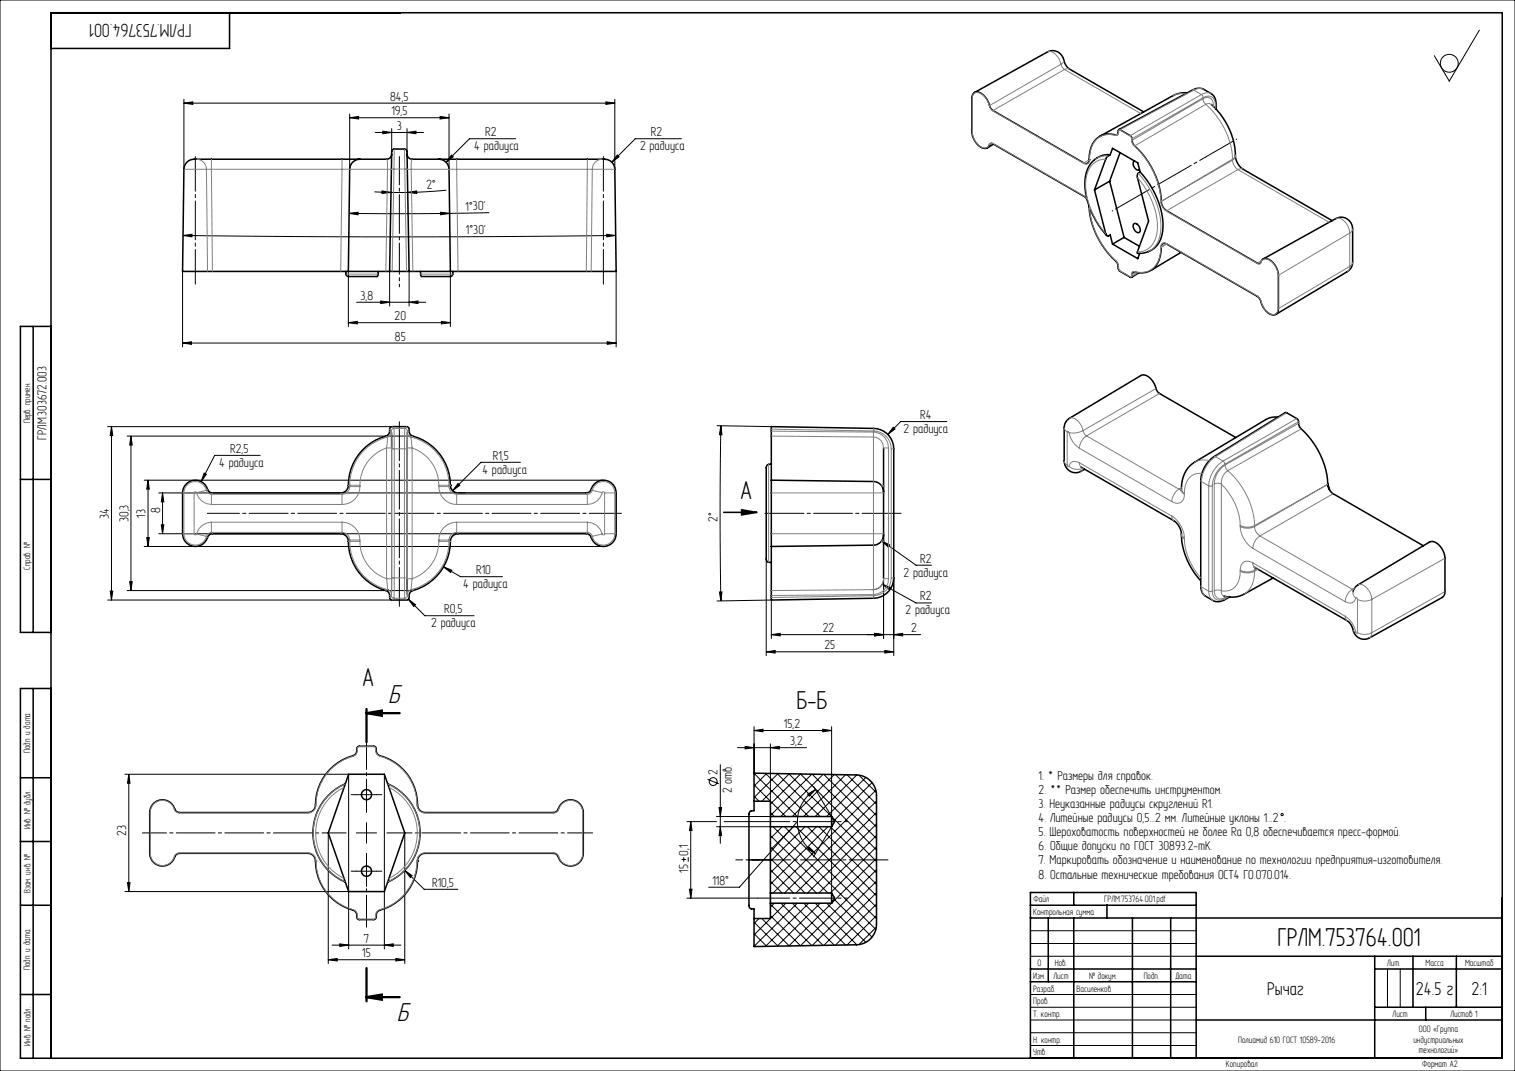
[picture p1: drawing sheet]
<svg xmlns="http://www.w3.org/2000/svg" width="594mm" height="420mm" viewBox="0 0 594 420" stroke-linecap="round" stroke-linejoin="round" font-family="sans-serif">
<g fill="none" stroke="#000" stroke-width=".39">
<path d="M0 0h594v420h-594zM580 11.8l-11.8 20-5.9-10M72.1 38.9v27.5M237.6 39.9l3.5 .5-3.5 .5zM241.1 38.9v27.5M72.1 40.4l3.5-.5v1zM72.1 40.4h169M137.1 46.2l3.5-.5v1zM137.1 44.7v21.7M137.1 46.2h39M147.1 51.9h19M150.1 51.4l3.5 .5-3.5 .5z"/>
<path d="M153.6 50.4v9M159.6 51.9l3.5-.5v1zM159.6 50.4v9M172.6 45.7l3.5 .5-3.5 .5zM176.1 44.7v21.7M202.2 54.4h-18.1l-9.2 9.2M267.2 54.4h-18.1l-9.2 9.2M146.8 75.2l6.5 .3M149.8 74.9l3.5 .6-3.5 .4zM153.3 75.5h6.6M159.9 75.5l3.4-.6 .1 1zM175 74.6l-15.1 .9"/>
<path d="M177 60.8l.7 .7-2.8 2.1zM242 60.8l.7 .7-2.8 2.1zM71.8 92.3l3.5-.4v1zM71.8 92.3l84.8 .6 84.8-.6M136.9 83.7l3.5-.5v1zM136.9 83.7h39.4M172.8 83.2l3.5 .5-3.5 .5zM191.8 83.4l-15.5 .3M237.9 91.9l3.5 .4-3.5 .6zM71.6 106.4v29.6M136.6 106.4v21.6M139.8 118.5h27.1"/>
<path d="M149.3 118l3.5 .5-3.5 .5zM152.8 106.4v13.6M160.4 118.5l3.5-.5v1zM160.4 106.4v13.6M176.6 106.4v21.6M241.6 106.4v29.6M71.6 134.5l3.5-.5v1zM71.6 134.5h170M136.6 126.5l3.5-.5v1zM136.6 126.5h40M173.1 126l3.5 .5-3.5 .5zM238.1 134l3.5 .5-3.5 .5z"/>
<path d="M42.2 167.3h111.6M43.7 167.3v68M43.7 167.3l.5 3.5h-1zM49.8 171h112.1M51.3 171v60.6M51.3 171l.5 3.5h-1zM102 178.6h-17.8l-5.3 10.3M281.1 166.9l21.3 .4M282.6 167l.5 3.5h-1zM282.6 167l-.3 34.3 .3 34.4M350.2 167.5l.7 .7-2.8 2.2zM371.2 165.3h-18l-5.1 5.1"/>
<path d="M56.5 188.3h180.1M58 188.3v26M58 188.3l.5 3.5h-1zM63.7 193.3v16M63.7 193.3l.5 3.5h-1zM80 185.5l.9 .5-2 2.9zM176.5 188.3l.1 2a3 3 0 0 0 3 3M179.6 189.6l.7 .7-2.8 2.1zM182.3 193.3h-120.1M204 181.3h-15.4l-11.1 11.1M56.5 214.3h180.1M57.5 210.8h1l-.5 3.5z"/>
<path d="M62.2 209.3h117.4M63.2 205.8h1l-.5 3.5zM300.4 219.2v37.9M345.7 212.1l3.1 1.6-.5 .8zM345.7 212.1l13.5 9.5h6M42.2 235.3h111.6M43.2 231.8h1l-.5 3.5zM49.8 231.6h112.1M50.8 228.1h1l-.5 3.5zM160.1 235l2.8 2.1-.7 .7zM160.1 235l6.5 6.5h19.3M173.9 222.3l3.3 1.3-.5 .9z"/>
<path d="M173.9 222.3l6.7 3.9h16.4M282.1 232.2l1-.1-.5 3.6zM302.4 235.3l-21.3 .4M302.4 233.5v16.9M342.4 231.2a4.1 4.1 0 0 0 4-4.3v23.5M345.9 229.1l3.3 1.3-.5 .8zM345.9 229.1l13.3 7.4h6M350.4 226.6v30.5M300.4 255.6l3.5-.5v1zM300.4 255.6h50M302.4 248.9l3.5-.5v1zM302.4 248.9h58.6"/>
<path d="M342.9 248.4l3.5 .5-3.5 .5zM346.9 255.1l3.5 .5-3.5 .5zM350.4 248.9l3.5-.5v1zM282.4 299.9v30.8M289.2 293.2h27.1M292.2 292.7l3.5 .5-3.5 .5zM295.7 286.5l3.5-.5v1zM295.7 285v18.2M295.7 286.5h30.4M302.1 293.2l3.5-.5v1zM302.1 291.7v22.5M322.6 286l3.5 .5-3.5 .5z"/>
<path d="M326.1 285v65.2M49 303.6h87.7v68.5M50.5 303.6v46M50.5 303.6l.5 3.5h-1zM139.7 311.6h8M143.7 307.6v8M150.7 303.6v68.5M277.4 305.6l4.4 1.8M281.9 316.7h1l-.5 3.5zM295.7 312.3l1.9 1.9M295.7 307.8l12.4 12.4M295.7 303.3l16.9 16.9"/>
<path d="M296.2 303.2l-.5 .6M300.1 303.3l17 16.9M300.6 303.3l-4.9 5M302.1 315.3l11.8-11.8 29.8 29.8M302.1 318.7l1.5 1.5M304.7 303.4l16.9 16.8M305 303.4l-9.3 9.4M309.3 303.4l16.8 16.8-7.1-11.8M309.5 303.4l-10.8 10.8M316.7 311.4l3-1.7-2.4 2.5zM318.3 303.6l-16.2 16.2M318.4 303.6l25.3 25.2"/>
<path d="M319.7 309.7a14.6 14.6 0 0 0 0 25M322.7 303.7l-16.5 16.5M323 303.7l20.7 20.6M327.1 303.8l-16.4 16.4M327.6 303.8l16.1 16.1M331.5 303.8l-16.4 16.4M332.1 303.8l11.6 11.6M335.9 303.9l-16.3 16.3M336.8 304l6.8 6.8M339.5 304.9l-15.4 15.3M341.9 306.9l-14.9 14.9M343.4 309.9l-40.3 40.3"/>
<path d="M343.7 314.1l-36.1 36.1M343.7 318.6l-31.6 31.6M128.7 326.6v51.3M139.7 326.6h8M143.7 322.6v8M143.7 337.6v8M158.7 326.6v51.3M267.2 337h1.8M268.1 336.2v1.7M269.3 322.2h11.6M269.8 336.2v1.7M270.8 322.2l.5 3.5h-1z"/>
<path d="M270.8 322.2v30M280.9 320.2h21.2M280.9 324.2h21.2M282.4 324.2l.5 3.5h-1zM283.9 322.2h13.2M302.1 336.6l13.5 13.6M302.1 332.1l18 18.1M302.1 327.6l22.5 22.6M302.2 324.2l-.1 .1M303.1 324.2l40.3 40.3M306.7 324.2l-4.6 4.6M307.6 324.2l36.1 36.1"/>
<path d="M311.1 324.2l-9 9.1M312.1 324.2l31.6 31.6M312.6 322.2l-22.7 25.7h-12M315.6 324.2l-13.5 13.6M316.6 324.2l27.1 27.1M317.3 332.2l2.4 2.5-3-1.7zM320.1 324.2l-18 18.1M321.1 324.2l22.6 22.6M324.6 324.2l-22.5 22.6M325.6 324.2l18.1 18.1M326.1 324.2l-7.1 11.8M326.1 320.2l17.6 17.6"/>
<path d="M343.7 323.1l-27.1 27.1M343.7 327.6l-22.6 22.6M343.7 332.1l-18.1 18.1M343.7 336.6l-34.4 34.4M49 349.6h87.7M50 346.1h1l-.5 3.5zM139.7 341.6h8M158.7 341.3l2.9 2.1-.7 .7zM158.7 341.3l7.6 7.4h13.2M269.3 352.2h27.8M270.3 348.7h1l-.5 3.5zM302.1 354.6l16.2 16.2"/>
<path d="M302.1 350.1l.1 .1M302.1 345.6l4.6 4.6M302.1 341.1l9 9.1M303.6 354.2l-1.5 1.5M306.2 354.2l16.5 16.5M308.1 354.2l-12.4 12.4M310.7 354.2l16.4 16.5M312.6 354.2l-16.9 16.9M315.1 354.2l16.4 16.4M317.1 354.2l-17 16.9M319.6 354.2l16.3 16.3M321.6 354.2l-16.9 16.8"/>
<path d="M324.1 354.2l15.4 15.3M327 352.6l14.9 14.9M343.7 341.1l-29.8 29.8-11.8-11.8M343.7 345.6l-25.3 25.2M343.7 350.1l-20.7 20.6M343.7 354.6l-16.1 16M343.7 359l-11.6 11.6M128.7 376.4l3.5-.5v1zM128.7 376.4h30M130.2 370.6h27M133.2 370.1l3.5 .5-3.5 .5zM150.7 370.6l3.5-.5v1z"/>
<path d="M155.2 375.9l3.5 .5-3.5 .5zM295.7 370.6l.5 .6M295.7 366.1l4.9 5M295.7 361.7l9.3 9.3M297.6 360.2l-1.9 1.9M298.7 360.2l10.8 10.8M343.6 363.6l-6.8 6.8M404 365h65M404 370h65M404 375h65M544 380v15M549 380v15"/>
<path d="M404 400h65M404 395h65M404 390h65M404 410h65M404 405h65"/>
<circle cx="568.2" cy="24.8" r="3.5"/>
<circle cx="279.6" cy="306.5" r="1.54"/>
<circle cx="502.7" cy="319.4" r=".44"/>
</g>
<path d="M290.8 199.9l6 1-6 1z" fill="none" stroke="#000" stroke-width=".6" stroke-linecap="butt"/>
<path d="M143.7 279.7l6-1v2zM143.7 391l6-1v2z" fill="none" stroke="#000" stroke-width=".9" stroke-linecap="butt"/>
<g fill="none" stroke="#000" stroke-width=".6">
<path d="M90 5v14h-70M382.1 36.3l28.6-15.9a4.6 4.6 0 0 1 6.6 3.9l.9 1.7 1 1 29.2 16.9M465.5 36.4a9.5 9.5 0 0 0-5.7 1.2l-28.6 15.8M472 35l2.9 1.7M472 35.1l-.3-.2a4.6 4.6 0 0 0-4.2 .4l-28.8 15.5M474.8 36.7a4.3 4.3 0 0 1 2 4.1v2M389.5 56.5l-2.4 1.5M439.2 59.9l-4.1 11.2M475 41a28.7 28.7 0 0 1 9.5 21.2 7.1 7.1 0 0 0 2.8 4.1l35 20.2M141.1 62.4a4 4 0 0 0-4 4l-.5 40M141.1 62.4h-64.1a4.5 4.5 0 0 0-4.9 4l-.5 40h65M153.6 60.5a2 2 0 0 1-2 1.9h-10.5"/>
<path d="M159.6 60.5a2 2 0 0 0 2 1.9h10.5M172.1 62.4a4 4 0 0 1 4 4l.5 40M172.1 62.4h64a4.5 4.5 0 0 1 5 4l.5 40h-65M427 62.6a1.29 1.29 0 0 1-.6 1.4 1.29 1.29 0 0 1-1.5-.1l-35.6-20.6-.9-.8a9.2 9.2 0 0 0-4.7-6.4 2.07 2.07 0 0 0-2.7 2.5v13a7.2 7.2 0 0 0 5 6.6 2.09 2.09 0 0 0 2.2-1.8h1.1l35.6 20.5 1.4 1.5M427 62.6h.1M427 62.6a9.1 9.1 0 0 1 6.2-9.9l2.8-.1 1.4 .3a1.36 1.36 0 0 0 1.1-1.8l.3-.3 .4 .1 3.9 2.3 .7 .9a3.8 3.8 0 0 0 1.1 3.1 31.7 31.7 0 0 1 10.4 21.8M429.1 62.7a11.8 11.8 0 0 0-3.7 11.1 32.9 32.9 0 0 0 8.5 18.5M429.1 74.5l4.5 17.4 .7 .7 1-.4 .9 3.5M435.1 71.1l5.6 22M435.1 71.1l-6 3.4M435.3 60.7a8.1 8.1 0 0 0-6.2 2M435.3 60.7l-1.7 1.5-4.5 12.3"/>
<path d="M435.3 60.7l.9-2.5 9.9 5.7 .9 3.5M444.8 63.1a2.15 2.15 0 0 0-.1 2.4 2.15 2.15 0 0 0 2.1 1.1M446.3 68l.7-.6a31.6 31.6 0 0 1 8.8 23.5 8.9 8.9 0 0 1-9.9 8.3l4.4-12.5-4.4-17.1v-.8zM455.3 79a4.7 4.7 0 0 0 2.1 3.7l35.6 20.5a.83 .83 0 0 0 1.3-.4 2.11 2.11 0 0 1 3.5-.9l2.2 2.2 1.2 2.9 .1 14a2.29 2.29 0 0 1-1.5 2.5 2.29 2.29 0 0 1-2.7-.9l-1.4-1.5-1.8-4-.9-.9-35.6-20.5a1.29 1.29 0 0 0-1.5-.1 1.29 1.29 0 0 0-.6 1.3M455.3 79h.1M427 80.9a32.6 32.6 0 0 0 10.9 22l1 3.3 4.4 2.6 .5-.3a1.34 1.34 0 0 1 1.1-1.8 7.6 7.6 0 0 0 10.1-6.4l.3-3.4M436.2 95.7l9.9 5.7 .8-2M440.7 93.1l6.1 3.5M440.7 93.1l-4.5 2.6M444.5 87.9a1.71 1.71 0 0 1 2.4 1.3 1.17 1.17 0 0 1-.1 1.9 1.17 1.17 0 0 1-1.8-.6l-.6-1.2zM455.3 96.9h.1M463.1 99l-11.9 7"/>
<path d="M135.6 106.4l.2 1.5 .9 .5h11.1l.4-.4 .1-1.6M136.6 106.4h16.2M152.8 106.4h7.6M152.8 106.4l.8-45.8a1.88 1.88 0 0 1 .4-2h5.1a1.88 1.88 0 0 1 .5 2l.8 45.8M160.4 106.4h16.2M164.9 106.4l.1 1.6 .4 .4h11.3l.7-.5 .2-1.5M446.5 107l-2.8 1.8M495.2 101.6l28.6-15.9a4.4 4.4 0 0 1 6.5 4.1v13a4.1 4.1 0 0 1-2 3.7l-28.1 16.8M13 128v120M20 128h-12v120h12M153.5 169.6l.1 6.1M161 171.3l.2 .1"/>
<path d="M346.4 175.7v17.1M484.5 171.6l-29.9-17.3-.8-.7a10.4 10.4 0 0 0-4.1-6.2 2.35 2.35 0 0 0-2.4-.1l-28.2 16.9a4.2 4.2 0 0 0-1.9 3.5v13.1a4.5 4.5 0 0 0 6.5 4.1l1.6-.9M501.1 163.6a7.5 7.5 0 0 0-4.8 .9l-28 16.8M8 188h12M136.6 190.3a3 3 0 0 1-3 3h-50.3a2.5 2.5 0 0 1-2.4-2.4 5 5 0 0 0-5.6-2.4 5 5 0 0 0-3.7 4.8v16a5.1 5.1 0 0 0 4.6 5 5.1 5.1 0 0 0 5.4-4.1l.4-.5 1.3-.4h50.3a3 3 0 0 1 3 3M136.6 190.3a20.2 20.2 0 0 1 15.2-19.5 4.2 4.2 0 0 0 1.1-3l.9-.5h5.6l.9 .6a3.1 3.1 0 0 0 1.6 3.1 20 20 0 0 1 14.7 19.3M136.6 190.3h.1M176.6 190.3a3 3 0 0 0 3 3h50.3a2.53 2.53 0 0 0 2.3-2.4 5 5 0 0 1 5.6-2.4 5 5 0 0 1 3.8 4.8v16a5.1 5.1 0 0 1-4.7 5 5.1 5.1 0 0 1-5.4-4.2l-.5-.4-1.1-.4h-50.3a3 3 0 0 0-3 3M176.6 190.3h.1M302.4 188.3l40.1 .5a4 4 0 0 1 3.9 4M302.4 188.3v26M302.4 182l-1.5 .3-.5 1.1v35.8l.4 1.1 1.6 .3"/>
<path d="M302.4 188.3v-21l40.2 .7a8 8 0 0 1 7.8 8v50.6a8 8 0 0 1-7.8 8l-40.2 .7v-21M346.4 192.8v17M423.9 183.2l36.4 21a7.1 7.1 0 0 1 2.9 6.5 28.6 28.6 0 0 0 7.6 17.1M468.3 181.3a12.4 12.4 0 0 0-5.1 11.3v-.1M520.6 189.6l.7 2.5M520.6 189.9a32.2 32.2 0 0 0-10.9-22.2l-1-3.3-4.7-2.6-28 17.2a12.1 12.1 0 0 0-5.2 9.5v41.8a4.1 4.1 0 0 0 1.9 3.5l2.9 1.7M520.6 189.9a4.7 4.7 0 0 0 2.1 3.7l35.4 20.4M520.6 189.9h.1M136.6 212.3a20.2 20.2 0 0 0 15.3 19.5 4.3 4.3 0 0 1 1 3.1l.9 .4h5.6l.8-.4a3.8 3.8 0 0 1 1.5-3.3 20 20 0 0 0 14.9-19.3M136.6 212.3h.1M176.6 212.3h.1M283.8 200.9h13"/>
<path d="M346.4 209.8a4 4 0 0 1-3.9 4l-40.1 .5M346.4 209.8v17.1M151.9 231.2l.3 .1M159.6 226.9l.1 6.2M482.1 234.1a6.4 6.4 0 0 1-6.2 1.6l-.2-.2M491.7 222.4l36.6 21.1a6.5 6.5 0 0 1 2.4 4.3 4.4 4.4 0 0 0 6.2 2.4l28.6-15.9a2.44 2.44 0 0 0 1-2.3v-13.1a7.2 7.2 0 0 0-4.9-6.6l-1.1 .3-28.2 16.8a4.2 4.2 0 0 0-1.8 2.6M499.2 226.7l-11.7 6.5a10.5 10.5 0 0 1-7.7 .5M13 270v145M20 270h-12v145h581v-410h-569v410M8 305h12M123.7 315.6a3 3 0 0 1-3 3h-50.3a2.53 2.53 0 0 1-2.3-2.4 5 5 0 0 0-5.7-2.4 5 5 0 0 0-3.7 4.8v16a5.1 5.1 0 0 0 4.7 5 5.1 5.1 0 0 0 5.4-4.1l.5-.5 1.1-.4h50.3a3 3 0 0 1 3 3M123.7 315.6a20.3 20.3 0 0 1 15.4-19.6 3.6 3.6 0 0 0 .9-2.7l.9-.7h5.6l.9 .5a3.8 3.8 0 0 0 1.5 3.2 20 20 0 0 1 14.8 19.3"/>
<path d="M123.7 315.6h.1M135.4 307.4l-6.7 19.2 6.7 19.2M135.4 307.3a21 21 0 0 0-12.7 19.3 21 21 0 0 0 12.7 19.3l1.3 3.7h14l1.3-3.7a21 21 0 0 0 12.7-19.3 21 21 0 0 0-12.7-19.3M135.4 307.3l1.3-3.7h14l1.3 3.7M152 307.4l6.7 19.2-6.7 19.2M163.7 315.6a3 3 0 0 0 3 3h50.3a2.5 2.5 0 0 0 2.3-2.4 5 5 0 0 1 5.7-2.4 5 5 0 0 1 3.7 4.8v16a5.1 5.1 0 0 1-4.6 5 5.1 5.1 0 0 1-5.4-4l-1-.8-.7-.2h-50.3a3 3 0 0 0-3 3M163.7 315.6h.1M295.7 303.2l40.1 .7a8 8 0 0 1 7.9 8v50.6a8 8 0 0 1-7.9 8l-40.1 .7v-14.7l-1.6-.3-.4-1.1v-35.8l.4-1.1 1.6-.3zM295.7 314.2h6.4v6M8 330h12M123.7 337.6h.1M123.7 337.6a20.4 20.4 0 0 0 15.4 19.6 3.7 3.7 0 0 1 .9 2.8l.9 .6h5.6l.9-.6a3.1 3.1 0 0 1 1.6-3.1 20 20 0 0 0 14.7-19.3"/>
<path d="M163.7 337.6h.1M293.7 337.2h8.4M302.1 320.2v4M302.1 324.2v26M302.1 324.2h24M302.1 320.2h24M326.1 320.2v4M326.1 320.2l1.2 2-1.2 2M8 355h12M302.1 350.2v4M302.1 354.2v6h-6.4M302.1 354.2h24"/>
<path d="M302.1 350.2h24M326.1 350.2v4M326.1 350.2l1.2 2-1.2 2M404 360h185M404 355h65M411 360v25M421 350v5M421 360v55M434 355v5M444 360v55M459 360v55M404 380h65"/>
<path d="M469 375h120M539 375v40M539 380h50M554 375v20M571 375v20M8 390h12M404 385h65M469 400h120M539 395h50M559 395v5M404 415v-65h65v65"/>
<circle cx="143.7" cy="311.6" r="2"/>
<circle cx="143.7" cy="341.6" r="2"/>
</g>
<path d="M353.9 201.3h-54.5" fill="none" stroke="#000" stroke-width=".39" stroke-dasharray="15.2 1.3 1.3 1.3" stroke-dashoffset="-.6"/>
<path d="M156.6 238.5v-73.8" fill="none" stroke="#000" stroke-width=".39" stroke-dasharray="15.2 1.3 1.3 1.3" stroke-dashoffset="-.7"/>
<path d="M81.3 201.3h162.4M326.1 322.2h-29M326.1 352.2h-29" fill="none" stroke="#000" stroke-width=".39" stroke-dasharray="15.2 1.3 1.3 1.3" stroke-dashoffset="2.6"/>
<path d="M156.6 106.4v6.1" fill="none" stroke="#000" stroke-width=".39" stroke-dasharray="15.2 1.3 1.3 1.3" stroke-dashoffset="14.1"/>
<path d="M156.6 106.4v-45" fill="none" stroke="#000" stroke-width=".39" stroke-dasharray="15.2 1.3 1.3 1.3" stroke-dashoffset="4.1"/>
<path d="M76.6 111.4v-50M236.6 111.4v-50" fill="none" stroke="#000" stroke-width=".39" stroke-dasharray="15.2 1.3 1.3 1.3" stroke-dashoffset="1.6"/>
<path d="M484.9 54.6l-48.8 28.1" fill="none" stroke="#000" stroke-width=".39" stroke-dasharray="15.2 1.3 1.3 1.3" stroke-dashoffset="-1.5"/>
<path d="M297.7 337.2h-9.2" fill="none" stroke="#000" stroke-width=".39" stroke-dasharray="15.2 1.3 1.3 1.3" stroke-dashoffset="12.6"/>
<path d="M326.1 322.2h6.2M326.1 352.2h6.2" fill="none" stroke="#000" stroke-width=".39" stroke-dasharray="15.2 1.3 1.3 1.3" stroke-dashoffset="14"/>
<path d="M349.4 337.2h-55.7" fill="none" stroke="#000" stroke-width=".39" stroke-dasharray="15.2 1.3 1.3 1.3" stroke-dashoffset="-1.2"/>
<path d="M342.5 231.2h-.7M346.4 226.9v-.5M139.7 311.6h-2M143.7 307.6v-2M143.7 315.6v2M147.7 311.6h2M143.7 337.6v-2M139.7 341.6h-2M143.7 345.6v2M147.7 341.6h2" fill="none" stroke="#000" stroke-width=".39" stroke-dasharray="15.2 1.3 1.3 1.3"/>
<path d="M143.7 334.6v29" fill="none" stroke="#000" stroke-width=".39" stroke-dasharray="15.2 1.3 1.3 1.3" stroke-dashoffset="2.7"/>
<path d="M151.7 326.6h80.7" fill="none" stroke="#000" stroke-width=".39" stroke-dasharray="15.2 1.3 1.3 1.3" stroke-dashoffset="5.4"/>
<path d="M143.7 318.6v-30" fill="none" stroke="#000" stroke-width=".39" stroke-dasharray="15.2 1.3 1.3 1.3" stroke-dashoffset="2.1"/>
<path d="M135.7 326.6h-79.9" fill="none" stroke="#000" stroke-width=".39" stroke-dasharray="15.2 1.3 1.3 1.3" stroke-dashoffset="5.8"/>
<path d="M143.7 279.7h13M143.7 278v13M143.7 379.7v13M143.7 391h13" fill="none" stroke="#000" stroke-width=".9"/>
<g fill="#000">
<path d="M290.8 199.9l6 1-6 1z"/>
<path d="M149.8 74.9l3.5 .6-3.5 .4zM159.9 75.5l3.4-.6 .1 1z"/>
<path d="M71.8 92.3l3.5-.4v1zM237.9 91.9l3.5 .4-3.5 .6z"/>
<path d="M136.9 83.7l3.5-.5v1zM172.8 83.2l3.5 .5-3.5 .5z"/>
<path d="M282.6 167l.5 3.5h-1zM282.1 232.2l1-.1-.5 3.6z"/>
<path d="M58 188.3l.5 3.5h-1zM57.5 210.8h1l-.5 3.5z"/>
<path d="M63.7 193.3l.5 3.5h-1zM63.2 205.8h1l-.5 3.5zM43.7 167.3l.5 3.5h-1zM43.2 231.8h1l-.5 3.5zM50.5 303.6l.5 3.5h-1zM50 346.1h1l-.5 3.5zM281.9 316.7h1l-.5 3.5zM282.4 324.2l.5 3.5h-1zM270.8 322.2l.5 3.5h-1zM270.3 348.7h1l-.5 3.5z"/>
<path d="M80 185.5l-1.1 3.4 2-2.9zM173.9 222.3l2.8 2.2 .5-.9zM160.1 235l2.1 2.8 .7-.7zM300.4 255.6l3.5-.5v1zM346.9 255.1l3.5 .5-3.5 .5zM342.9 248.4l3.5 .5-3.5 .5zM350.4 248.9l3.5-.5v1zM350.2 167.5l-2.1 2.9 2.8-2.2zM345.7 212.1l2.6 2.4 .5-.8zM158.7 341.3l2.2 2.8 .7-.7zM292.2 292.7l3.5 .5-3.5 .5zM302.1 293.2l3.5-.5v1zM295.7 286.5l3.5-.5v1zM322.6 286l3.5 .5-3.5 .5zM149.3 118l3.5 .5-3.5 .5zM160.4 118.5l3.5-.5v1zM136.6 126.5l3.5-.5v1zM173.1 126l3.5 .5-3.5 .5zM71.6 134.5l3.5-.5v1zM238.1 134l3.5 .5-3.5 .5zM150.1 51.4l3.5 .5-3.5 .5zM159.6 51.9l3.5-.5v1zM137.1 46.2l3.5-.5v1zM172.6 45.7l3.5 .5-3.5 .5zM72.1 40.4l3.5-.5v1zM237.6 39.9l3.5 .5-3.5 .5zM177 60.8l-2.1 2.8 2.8-2.1zM242 60.8l-2.1 2.8 2.8-2.1z"/>
<path d="M179.6 189.6l-2.1 2.8 2.8-2.1zM345.9 229.1l2.8 2.1 .5-.8z"/>
<path d="M50.8 228.1h1l-.5 3.5zM51.3 171l.5 3.5h-1z"/>
<path d="M342.9 248.4l3.5 .5-3.5 .5zM302.4 248.9l3.5-.5v1z"/>
<path d="M143.7 279.7l6-1v2zM143.7 391l6-1v2z"/>
<path d="M316.7 311.4l3-1.7-2.4 2.5zM317.3 332.2l2.4 2.5-3-1.7z"/>
<path d="M128.7 376.4l3.5-.5v1zM155.2 375.9l3.5 .5-3.5 .5z"/>
<path d="M133.2 370.1l3.5 .5-3.5 .5zM150.7 370.6l3.5-.5v1z"/>
</g>
<g fill="none" stroke="#808080" stroke-width=".39">
<path d="M410.7 20.4a4.1 4.1 0 0 1 4.7 3l.6 1.8M416 25.2l-28 16.2M416 25.2l.5 1.2 .9 .9M417.1 23.7l-.3 .8-.8 .7M417.4 27.3l-28.1 16M417.4 27.3l29.9 17.2M419.3 27.1l-.9-.2-1 .4M464.8 36.8h-.1a7.5 7.5 0 0 0-4.9 .7M467.5 35.3l.5 .1M468 35.4l-28.8 15.5M468 35.4l3 1.7M471 37.1l.7 1.2"/>
<path d="M471 37.1l-27.9 16.1M471.7 38.7l.3 1.2 .8 1M471.7 38.7a2.42 2.42 0 0 1 3.8 1l.3 1.6M471.7 38.7l-27.8 16.3M471.7 38.3a2.93 2.93 0 0 1 3.5-.3 2.93 2.93 0 0 1 1.3 3.2M471.7 38.3l-27.8 16.1M472 35a3.8 3.8 0 0 0-4 .4M474.9 36.7a3.6 3.6 0 0 0-3.9 .4M154.6 58.4l-.1 7.9M158.6 58.4l.1 7.9M388.9 56.2l-.9 .6M438.4 52.4l-1 .5"/>
<path d="M472.8 40.9l-27.9 16.3M472.8 40.9a30.9 30.9 0 0 1 10.4 21.5M472.8 40.9a1.72 1.72 0 0 1 2.2 .1M475.8 41.3l-.3 .2M475.8 41.3v.4M476.5 41.2v1.3M476.8 40.8l-.3 .4M72.1 66.4h8.8M77 62.4a3.9 3.9 0 0 1 3.9 4M80.9 66.4l.5 40M80.9 66.4h2M82.9 66.4l.4 40"/>
<path d="M82.9 62.4v4M82.9 66.4h51.2M134.1 66.4h17.8M134.1 62.4v4M134.1 66.4l-.5 40M151.6 62.4l.2 .7 .1 3.3M151.9 66.4l-.6 40M151.9 66.4h1.6M153.5 66.3h1M154.5 66.3l-.7 40.1M154.5 66.3h4.2M158.7 66.3h1"/>
<path d="M158.7 66.3l.7 40.1M161.2 66.4h-1.5M161.2 66.4l.7 40M161.2 66.4h17.9M161.6 62.4l-.3 1-.1 3M179.1 62.4v4M179.1 66.4l.5 40M179.1 66.4h51.2M230.3 66.4l-.4 40M230.3 66.4h1.9M230.3 62.4v4M232.2 66.4l-.4 40"/>
<path d="M232.2 66.4h8.9M236.1 62.4a3.9 3.9 0 0 0-3.9 4M427 62.7l-2.1 1.2M427.2 62.7a9 9 0 0 1 6.1-9.8l2.7-.1 1.4 .3a.91 .91 0 0 0 1.2-1.1v-.9l.4-.1 4.3 2.4 .4 .9a3.6 3.6 0 0 0 1.2 3.1 31.4 31.4 0 0 1 10.3 21.5M427.2 62.7a1.38 1.38 0 0 1-.7 1.5 1.38 1.38 0 0 1-1.6-.2l-35.8-20.7a4.6 4.6 0 0 1-1.6-2.9 5.2 5.2 0 0 0-5.1-4.1 2.26 2.26 0 0 0-1.2 2.3v13.1a6.9 6.9 0 0 0 4.7 6.3 2.59 2.59 0 0 0 2.3-1.9l1.1 .1 35.6 20.6 1.3 1.2M427.2 62.7h.1M433.5 62.4a7.7 7.7 0 0 0-7.7 7.6 29.4 29.4 0 0 0 7.7 21.6M434.5 61.2a7.7 7.7 0 0 0-5.1 1.2M445.9 69.6a29.4 29.4 0 0 1 7.7 21.6 7.8 7.8 0 0 1-7.7 7.6M446.3 68a31.5 31.5 0 0 1 8.7 23.3 9.2 9.2 0 0 1-4.7 7.3M455.2 78.9a5 5 0 0 0 2.2 3.9l35.6 20.5a.91 .91 0 0 0 1.5-.4 2.03 2.03 0 0 1 3.3-.8l2.1 2.1 1.1 2.8 .1 13.9a2.2 2.2 0 0 1-1.4 2.4 2.2 2.2 0 0 1-2.6-.8 12.8 12.8 0 0 1-3.2-5.5l-.9-.9-35.6-20.5a1.38 1.38 0 0 0-1.6-.2 1.38 1.38 0 0 0-.6 1.5M455.2 78.9h.1"/>
<path d="M483.2 62.8a4.8 4.8 0 0 0 2.2 3.7M483.2 62.4l-27.9 16.6 27.9-16.2M483.2 62.4v.4M484.4 60.8l-.3 .9-.9 .7M484.4 61.2l-.3 .9-.9 .7M485.4 66.5l-28 16.2M485.4 66.5l35.7 20.7M487.3 66.3l-.9-.1-1 .3M427.2 81.3a33.1 33.1 0 0 0 10.9 21.7l.4 1 .1 1.5 .4 .7 4.3 2.4 .4-.4a1.15 1.15 0 0 1 .1-1.2 1.15 1.15 0 0 1 1.1-.5 7.6 7.6 0 0 0 9.9-6.3l.4-3.3M455.2 96.9h.1M457.4 95.7l-2.1 1.2M523.8 85.7a4.1 4.1 0 0 1 4.7 3l.7 2.7"/>
<path d="M529.2 91.4l-27.9 16.6M529.2 91.4v13.1M530.3 89.8l-.2 .8-.9 .8M135.7 107.5h12.6M164.9 107.5h12.6M445.3 106.8l-1.4 .9M446.1 106.9l-2.2 1.4M494.7 102.2l-1.7 1M529.2 104.5a2.19 2.19 0 0 1-.9 2M529.2 104.5l-27.9 16.5M530.3 102.8l-.2 .9-.9 .8M453.3 152.4l-28.7 16.5"/>
<path d="M454.6 154.3l-28.6 16.6M151.3 171l.6 .4M151.6 175.7h2v51.2M151.6 175.7a15.5 15.5 0 0 0-10.5 14.6M151.6 175.7v51.2M151.9 171.4l-.3 4.3M151.9 171.4a19.5 19.5 0 0 0-14.8 18.9M152.8 169.1l.7 .4M152.8 168.3l.7 .7M153.5 169.5a2 2 0 0 1-1.6 1.9M153.5 169.5v.1M153.5 169l.1 7h1"/>
<path d="M153.8 167.3l.7 .7M154.5 168l.1 8M154.5 168l-.7 .3-.3 .7M154.5 168h4.2M154.6 176v50.6M154.6 176h4M158.6 176v50.6M158.7 168l-.1 8M158.7 168l.7 .3 .3 .7M159.4 167.3l-.7 .7M159.6 175.7v51.2h2M159.6 175.7h2"/>
<path d="M159.7 169l-.1 7h-1M159.7 169.5l-.1 6.2M159.7 169.5a2 2 0 0 0 1.3 1.8M160.4 168.3l-.7 .7M160.4 169.1l-.7 .4M161.2 171.4l.4 4.3M161.2 171.4a19.5 19.5 0 0 1 14.9 18.9M161.6 175.7a15.5 15.5 0 0 1 10.5 14.6M161.6 175.7v51.2M161.9 171l-.7 .4M302.4 171l40.1 .4M302.4 169.1l40.1 .4"/>
<path d="M302.4 168.3l40.2 .7M342.5 169.5v1.9M342.5 169.5a6 6 0 0 1 5.9 6.2M342.5 171.4v21.9M342.5 171.4a4 4 0 0 1 3.9 4.3h2M342.6 169a7 7 0 0 1 6.8 7M342.6 168v1M348.4 175.7v51.2M349.4 176h1M349.4 176v50.6M417.2 167.7l.4 .9 .8 .7M418.4 169.3l.3-.2 .4 .5"/>
<path d="M418.4 169.3v13.1M419.1 169.6a9.5 9.5 0 0 0 4.1 6.2M419.3 164.1a4.1 4.1 0 0 1 4.7 2.9l.6 1.9M423.2 175.8l36.2 20.9M424.6 168.9a8.1 8.1 0 0 1-5.5 .7M424.6 168.9l.5 1.2 .9 .8M426 170.9a6.3 6.3 0 0 0-2.8 4.9M426 170.9l36.2 20.9M476 179l.6 .1M476.6 179.1a12.7 12.7 0 0 0-5.5 9.8M476.6 179.1l3 1.7M504.4 161.8l-27.8 17.3"/>
<path d="M508.4 164.1l-28.8 16.7M509.1 165.4l-28.8 16.6M509.1 166l-28.8 16.4M510.2 168.2l-28.8 16.4M71.6 193.3h.5M72.1 193.3h4M72.1 193.3v16M76.1 193.3v16M77 193.2a.48 .48 0 0 0-.5-.4 .48 .48 0 0 0-.4 .5M77 193.2a6 6 0 0 0 5.9 4.6M80.9 192.3a2 2 0 0 0 2 1.5M80.9 192.3l-3.9 .9"/>
<path d="M80.9 192.3a4.5 4.5 0 0 0-4.8-3.4 4.5 4.5 0 0 0-4 4.4M81.4 191.9l-.5 .4M82.9 193.8v4M82.9 197.8h51.2M82.9 193.8h51.2M83.3 193.3l-.4 .5M133.6 193.3l.5 .5M134.1 193.8v4M137.1 190.3h4M137.1 190.8h4M137.1 190.8a3 3 0 0 1-3 3M137.1 190.3v.5"/>
<path d="M137.1 190.3h-.5l.5 .5M141.1 190.8a7 7 0 0 1-7 7M141.1 190.3v.5M172.1 190.3h4M172.1 190.8a7 7 0 0 0 7 7M172.1 190.8h4M172.1 190.3v.5M176.1 190.8a3 3 0 0 0 3 3M176.1 190.3v.5M176.1 190.3h.5l-.5 .5M179.1 193.8v4M179.1 197.8h51.2"/>
<path d="M179.1 193.8h51.2M179.6 193.3l-.5 .5M229.9 193.3l.4 .5M230.3 193.8v4M231.8 191.9l.4 .4M232.2 192.3a2 2 0 0 1-1.9 1.5M232.2 192.3l3.9 .9M232.2 192.3a4.5 4.5 0 0 1 4.9-3.4 4.5 4.5 0 0 1 4 4.4M236.1 193.2a6 6 0 0 1-5.8 4.6M236.1 193.2a.48 .48 0 0 1 .5-.4 .48 .48 0 0 1 .5 .5M237.1 193.3h4M237.1 193.3v16"/>
<path d="M241.1 193.3v16M241.1 193.3h.5M301.4 182.1v38.4M302.4 193.3h40.1M342.5 193.3h3.9M342.5 193.3v16M345.5 190.3h.9M345.9 190.8h.5M417.2 180.8l.4 .9 .8 .7M418.4 182.4a.42 .42 0 0 0 .2 .5 .42 .42 0 0 0 .5 0M419.1 182.9a5.3 5.3 0 0 0 5.5 .7l-.8 1.3M423.2 181.5l-1.4-.6-1.2 .1-1 .7-.5 1.2"/>
<path d="M423.2 181.5l.2 1.1 .6 .7M423.2 181.5l36.2 20.9M462.2 191.8a6.3 6.3 0 0 0-2.8 4.9M462.2 191.8l1 .3M463.2 191.8l.3 .9 .9 .7M463.2 192.2l.3 .9 .9 .7M463.2 191.2l-1 .6M464.4 193.8a3 3 0 0 1-1.5 3.2 3 3 0 0 1-3.5-.3M464.4 193.4v.4M470.8 188.5l.3 .4M471.1 188.9l2.8 1.6M471.1 188.9v41.3"/>
<path d="M471.2 185.7a6 6 0 0 0-6.7 6.2l-.1 1.5M473.9 190.5h1.4M473.9 190.5v41.3M474.2 180.6a8.1 8.1 0 0 0-5.9 .7M475.3 190.5v41.3M476.1 189.8a3.1 3.1 0 0 1 2.8 0M476.1 189.8v41.9M478.9 189.8a24.5 24.5 0 0 1 7.4 16.3M478.9 189.8v41.9M479.6 180.8a12.4 12.4 0 0 0-5.7 9.7M479.6 180.8l.7 1.2M480.3 182a10.8 10.8 0 0 0-5 8.5"/>
<path d="M480.3 182.4a9.3 9.3 0 0 0-4.2 7.4M480.3 182.4l.3 1.1 .8 1.1M481.4 184.6a5.6 5.6 0 0 0-2.5 5.2M481.4 184.6a30.9 30.9 0 0 1 10.5 21.5M522.7 193.6l-28.7 16.6M71.6 209.3h.5M72.1 209.3a4.5 4.5 0 0 0 4 4.5 4.5 4.5 0 0 0 4.8-3.5M72.1 209.3h4M76.1 209.3a.48 .48 0 0 0 .4 .5 .48 .48 0 0 0 .5-.4M77 209.4l3.9 .9M80.9 210.3l.5 .4M82.9 208.8a2 2 0 0 0-2 1.5"/>
<path d="M82.9 204.8a6 6 0 0 0-5.9 4.6M82.9 204.8v4M82.9 208.8l.4 .5M82.9 208.8h51.2M82.9 204.8h51.2M134.1 204.8v4M134.1 208.8a3 3 0 0 1 3 3M134.1 204.8a7 7 0 0 1 7 7M134.1 208.8l-.5 .5M137.1 212.3h4M137.1 212.3a19.5 19.5 0 0 0 14.8 18.9M137.1 211.8h4"/>
<path d="M137.1 211.8v.5M137.1 211.8l-.5 .5h.5M141.1 212.3a15.5 15.5 0 0 0 10.5 14.6M141.1 211.8v.5M172.1 212.3h4M172.1 212.3a15.5 15.5 0 0 1-10.5 14.6M172.1 211.8h4M172.1 211.8v.5M176.1 212.3a19.5 19.5 0 0 1-14.9 18.9M176.1 211.8v.5M176.1 211.8l.5 .5h-.5M179.1 204.8v4"/>
<path d="M179.1 204.8a7 7 0 0 0-7 7M179.1 208.8a3 3 0 0 0-3 3M179.1 208.8h51.2M179.1 204.8h51.2M179.1 208.8l.5 .5M230.3 204.8v4M230.3 204.8a6 6 0 0 1 5.8 4.6M230.3 208.8a2 2 0 0 1 1.9 1.5M230.3 208.8l-.4 .5M232.2 210.3l-.4 .4M236.1 209.4l-3.9 .9M237.1 209.3h4"/>
<path d="M237.1 209.3a.48 .48 0 0 1-.5 .5 .48 .48 0 0 1-.5-.4M241.1 209.3a4.5 4.5 0 0 1-4 4.5 4.5 4.5 0 0 1-4.9-3.5M241.1 209.3h.5M302.4 209.3h40.1M342.5 209.3v21.9M342.5 209.3h3.9M345.5 212.3h.9M345.9 211.8h.5M459.4 202.4a10.9 10.9 0 0 1 5 8.6M459.4 202.4l.2 1.1 .7 .7M463.2 209.8l.3 .8 .9 .8M463.2 209.3l.3 .9 .9 .8"/>
<path d="M464.4 211.4a24.4 24.4 0 0 0 6.4 15.2M464.4 211v.4M486.3 206.5a10.9 10.9 0 0 0 4.9 8.6M486.3 206.1a6.3 6.3 0 0 0 5.6 0M486.3 206.5a6.3 6.3 0 0 0 5.6 0M486.3 206.1v.4M491.2 215.1l36.2 20.9M491.9 206.5a4.5 4.5 0 0 0 2.1 3.7M491.9 206.1l28.7-16.2-28.7 16.6M491.9 206.1v.4M494 210.2a6.3 6.3 0 0 0-2.8 4.9M494 210.2l36.2 20.9"/>
<path d="M566.5 218.9l-28.7 16.2M151.6 226.9l.3 4.3M151.6 226.9h2M151.9 231.2l-.6 .4M152.2 231.3a2 2 0 0 1 1.3 1.9M153.5 233.2l-.7 .3M153.5 233.6l.3 .7 .7 .3M153.5 233.6l-.7 .7M153.6 226.9l-.1 6.3M154.5 234.6h4.2M154.5 234.6l-.7 .7M154.6 226.6h-1l-.1 7"/>
<path d="M154.6 226.6l-.1 8M154.6 226.6h4M158.6 226.6h1l.1 7M158.6 226.6l.1 8M158.7 234.6l.7 .7M159.7 233.1v.1M159.7 233.6l-.3 .7-.7 .3M159.7 233.6l.7 .7M159.7 233.2l.7 .3M161.2 231.2a2 2 0 0 0-1.5 2M161.2 231.2l.7 .4M161.6 226.9l-.4 4.3"/>
<path d="M342.5 233.2l-40.1 .3M342.5 231.2l-40.1 .4M342.5 231.2v2M342.6 233.6v1M342.6 233.6l-40.2 .7M348.4 226.9h-1.9a4.6 4.6 0 0 1-2.7 4.1l-1.3 .2M348.4 226.9a6.1 6.1 0 0 1-5.9 6.3M349.4 226.6a7 7 0 0 1-6.8 7M349.4 226.6h1M470.8 229.8l.3 .4M471.1 230.2a4.1 4.1 0 0 0 1.6 3.6M471.1 230.2l2.8 1.6"/>
<path d="M473.9 231.8h1.4M473.9 231.8a4.1 4.1 0 0 0 1.7 3.7M475.3 231.8a3.1 3.1 0 0 0 1.5 3.2 3.1 3.1 0 0 0 3.5-.2M476.1 231.7l.2 1.6a2.58 2.58 0 0 0 4 1.1M476.1 231.7a3.1 3.1 0 0 1 2.8 0M478.9 231.7v1l.4 .8 .5 .2M480.3 234.8l-.3 .5M480.4 233.9l-.1 .5M481.1 234l-.8 .4M481.6 234.1l-1.3 .7M486.3 224a6.7 6.7 0 0 1-6.2 7.8l-1.2-.1M486.3 223.6a6.3 6.3 0 0 0 5.6 0"/>
<path d="M486.3 224a6.3 6.3 0 0 0 5.6 0M486.3 223.6v.4M491.2 220.7a3 3 0 0 0-3.5-.3 3 3 0 0 0-1.4 3.2M491.2 220.7l.2 1.1 .6 .8M491.2 220.7l36.2 20.9M491.9 224a9.5 9.5 0 0 1-4.1 9M491.9 223.6v.4M492.1 222.6l-.2 1M492.9 223.1l-1 .5M493.3 223.3l-1.4 .7M530.2 231.1a6.3 6.3 0 0 0-2.8 4.9M530.2 231.1l.6 .2"/>
<path d="M530.5 232l.2 1.6 .9 1M531.2 230.5l-1 .6M531.6 234.6l-.6 1.2-.9 .6-1.3 .1-1.4-.5M531.6 234.6a.42 .42 0 0 1 .5-.1 .42 .42 0 0 1 .1 .5M532.2 235a6.3 6.3 0 0 0 5.6 .1M532.2 235v13.1M532.4 229.4a4.1 4.1 0 0 1 4.8 3l.6 2.7M537.8 235.1v13M566.5 232l-28.7 16.1M527.4 241.6a9.5 9.5 0 0 1 4.2 6.2M527.4 241.6l.2 1.2 .7 .7M530.5 246.9l1.1 .9"/>
<path d="M531.6 247.8l.3 .5 .3-.2M532.2 248.1a6.3 6.3 0 0 0 5.6 0M537.8 248.1a2.18 2.18 0 0 1-.9 2.1M123.9 315.6a20.1 20.1 0 0 1 15.2-19.4 3.6 3.6 0 0 0 1.1-3l.7-.4h5.6l.8 .5a2.76 2.76 0 0 0 1.6 3.2 19.8 19.8 0 0 1 14.6 19.1M123.9 315.6a3.2 3.2 0 0 1-3.2 3.2h-50.3a2.68 2.68 0 0 1-2.5-2.5 4.8 4.8 0 0 0-5.4-2.3 4.8 4.8 0 0 0-3.6 4.6v16a4.9 4.9 0 0 0 4.5 4.8 4.9 4.9 0 0 0 5.2-4l.8-.7 1-.3h50.3a3.2 3.2 0 0 1 3.2 3.2M123.9 315.6h.1M134.9 308.7a19.9 19.9 0 0 0-11.1 17.9 19.9 19.9 0 0 0 11.1 17.9M135.4 307.4a20.9 20.9 0 0 0-12.6 19.2 20.9 20.9 0 0 0 12.6 19.2M152 307.4a20.9 20.9 0 0 1 12.6 19.2 20.9 20.9 0 0 1-12.6 19.2M152.5 308.7a19.9 19.9 0 0 1 11.1 17.9 19.9 19.9 0 0 1-11.1 17.9M163.5 315.6a3.2 3.2 0 0 0 3.2 3.2h50.3a2.68 2.68 0 0 0 2.5-2.5 4.8 4.8 0 0 1 5.4-2.3 4.8 4.8 0 0 1 3.6 4.6v16a4.9 4.9 0 0 1-4.5 4.8 4.9 4.9 0 0 1-5.2-4l-.8-.7-1-.3h-50.3a3.2 3.2 0 0 0-3.2 3.2M163.5 315.6h.1"/>
<path d="M123.9 337.6a20.1 20.1 0 0 0 15.2 19.4 3.6 3.6 0 0 1 1.1 3.1l.7 .3h5.6l.8-.5a2.76 2.76 0 0 1 1.6-3.2 19.8 19.8 0 0 0 14.6-19.1M123.9 337.6h.1M163.5 337.6h.1"/>
</g>
<g font-size="11">
<text x="290.3" y="195.7">A</text>
<text x="142.1" y="268.8">A</text>
<text x="312.3" y="278.1">Б-Б</text>
<text x="500.9" y="371">ГРЛМ.753764.001</text>
</g>
<g font-size="10.5">
<text x="152.2" y="275.8">Á</text>
<text x="155.6" y="400.3">Á</text>
</g>
<g font-size="7.8">
<text x="75" y="9.5" transform="rotate(-180 75 9.5)">ГРЛМ.753764.001</text>
<text x="496.8" y="390">Рычаг</text>
<text x="555.1" y="390">24.5 г</text>
<text x="577" y="390">2:1</text>
</g>
<g font-size="5.5">
<text x="153" y="39.4">84,5</text>
<text x="153.4" y="45.2">19,5</text>
<text x="155.6" y="50.9">3</text>
<text x="190.2" y="53.4">R2</text>
<text x="255.2" y="53.4">R2</text>
<text x="186" y="58.9">4 радиуса</text>
<text x="251" y="58.9">2 радиуса</text>
<text x="167.3" y="74.2" transform="rotate(-4 167.3 74.2)">2°</text>
<text x="182.5" y="82.6" transform="rotate(-1 182.5 82.6)">1°30'</text>
<text x="182.7" y="91.8">1°30'</text>
<text x="141.3" y="117.5">3,8</text>
<text x="154.7" y="125.5">20</text>
<text x="154.9" y="133.5">85</text>
<text x="360.8" y="164.3">R4</text>
<text x="18.3" y="172.4" transform="rotate(-90 18.3 172.4)">ГРЛМ.303672.003</text>
<text x="354.3" y="169.8">2 радиуса</text>
<text x="90.3" y="177.6">R2,5</text>
<text x="85.9" y="183.1">4 радиуса</text>
<text x="189.1" y="185.8">4 радиуса</text>
<text x="193.2" y="180.3">R1,5</text>
<text x="42.7" y="203.4" transform="rotate(-90 42.7 203.4)">34</text>
<text x="57" y="203" transform="rotate(-90 57 203)">13</text>
<text x="62.7" y="201.3" transform="rotate(-90 62.7 201.3)">8</text>
<text x="50.3" y="204.8" transform="rotate(-90 50.3 204.8)">30,3</text>
<text x="281.3" y="204.5" transform="rotate(-90 281.3 204.5)">2°</text>
<text x="360.8" y="220.6">R2</text>
<text x="186.7" y="225.2">R10</text>
<text x="354.3" y="226.1">2 радиуса</text>
<text x="181.6" y="230.7">4 радиуса</text>
<text x="360.8" y="235.5">R2</text>
<text x="169" y="246">2 радиуса</text>
<text x="174.2" y="240.5">R0,5</text>
<text x="355" y="241">2 радиуса</text>
<text x="322.6" y="247.9">22</text>
<text x="357.2" y="247.9">2</text>
<text x="323.3" y="254.6">25</text>
<text x="307.3" y="285.5">15,2</text>
<text x="309.8" y="292.2">3,2</text>
<text x="281.4" y="304" transform="rotate(-90 281.4 304)">2</text>
<text x="286.9" y="311" transform="rotate(-90 286.9 311)">2 отв.</text>
<text x="407.2" y="306">1. * Размеры для справок.</text>
<text x="407.2" y="311.5">2. ** Размер обеспечить инструментом.</text>
<text x="407.2" y="317">3. Неуказанные радиусы скруглений R1.</text>
<text x="407.2" y="322.5">4. Литейные радиусы 0,5...2 мм. Литейные уклоны 1...2 .</text>
<text x="49.5" y="327.9" transform="rotate(-90 49.5 327.9)">23</text>
<text x="407.2" y="328">5. Шероховатость поверхностей не более Ra 0,8 обеспечивается пресс-формой.</text>
<text x="269.8" y="335.5" transform="rotate(-90 269.8 335.5)">0,1</text>
<text x="407.2" y="333.5">6. Общие допуски по ГОСТ 30893.2-mK.</text>
<text x="407.2" y="339">7. Маркировать обозначение и наименование по технологии предприятия-изготовителя.</text>
<text x="169.4" y="347.7">R10,5</text>
<text x="269.8" y="342.2" transform="rotate(-90 269.8 342.2)">15</text>
<text x="279.4" y="346.9">118°</text>
<text x="407.2" y="344.5">8. Остальные технические требования ОСТ4 ГО.070.014.</text>
<text x="142.7" y="369.6">7</text>
<text x="142" y="375.4">15</text>
</g>
<g font-size="3.9">
<text x="11.9" y="166.1" transform="rotate(-90 11.9 166.1)">Перв. примен.</text>
<text x="11.9" y="223.4" transform="rotate(-90 11.9 223.4)">Справ. №</text>
<text x="11.9" y="295.4" transform="rotate(-90 11.9 295.4)">Подп. и дата</text>
<text x="11.9" y="325.1" transform="rotate(-90 11.9 325.1)">Инв. № дубл.</text>
<text x="11.9" y="350.2" transform="rotate(-90 11.9 350.2)">Взам. инв. №</text>
<text x="405.2" y="353.9">Файл</text>
<text x="432.9" y="353.9">ГРЛМ.753764.001.pdf</text>
<text x="405.1" y="358.9">Контрольная сумма</text>
<text x="11.9" y="380.4" transform="rotate(-90 11.9 380.4)">Подп. и дата</text>
<text x="405.1" y="383.9">Изм.</text>
<text x="406.7" y="378.9">0</text>
<text x="413" y="383.9">Лист</text>
<text x="413.6" y="378.9">Нов.</text>
<text x="427" y="383.9">№ докум.</text>
<text x="448.4" y="383.9">Подп.</text>
<text x="460.8" y="383.9">Дата</text>
<text x="543.9" y="378.9">Лит.</text>
<text x="558.9" y="378.9">Масса</text>
<text x="574.4" y="378.9">Масштаб</text>
<text x="405.1" y="388.9">Разраб.</text>
<text x="422.1" y="388.9">Василенков</text>
<text x="405.1" y="393.9">Пров.</text>
<text x="405.1" y="398.9">Т. контр.</text>
<text x="546" y="398.9">Лист</text>
<text x="568.7" y="398.9">Листов 1</text>
<text x="556.3" y="404.7">ООО «Группа</text>
<text x="11.9" y="410.1" transform="rotate(-90 11.9 410.1)">Инв. № подл.</text>
<text x="405.1" y="413.9">Утв.</text>
<text x="405.1" y="408.9">Н. контр.</text>
<text x="485.5" y="408.9">Полиамид 610 ГОСТ 10589-2016</text>
<text x="554.2" y="408.9">индустриальных</text>
<text x="556.2" y="413.1">технологий»</text>
<text x="480.7" y="418.6">Копировал</text>
<text x="557.6" y="418.4">Формат A2</text>
</g>
</svg>
